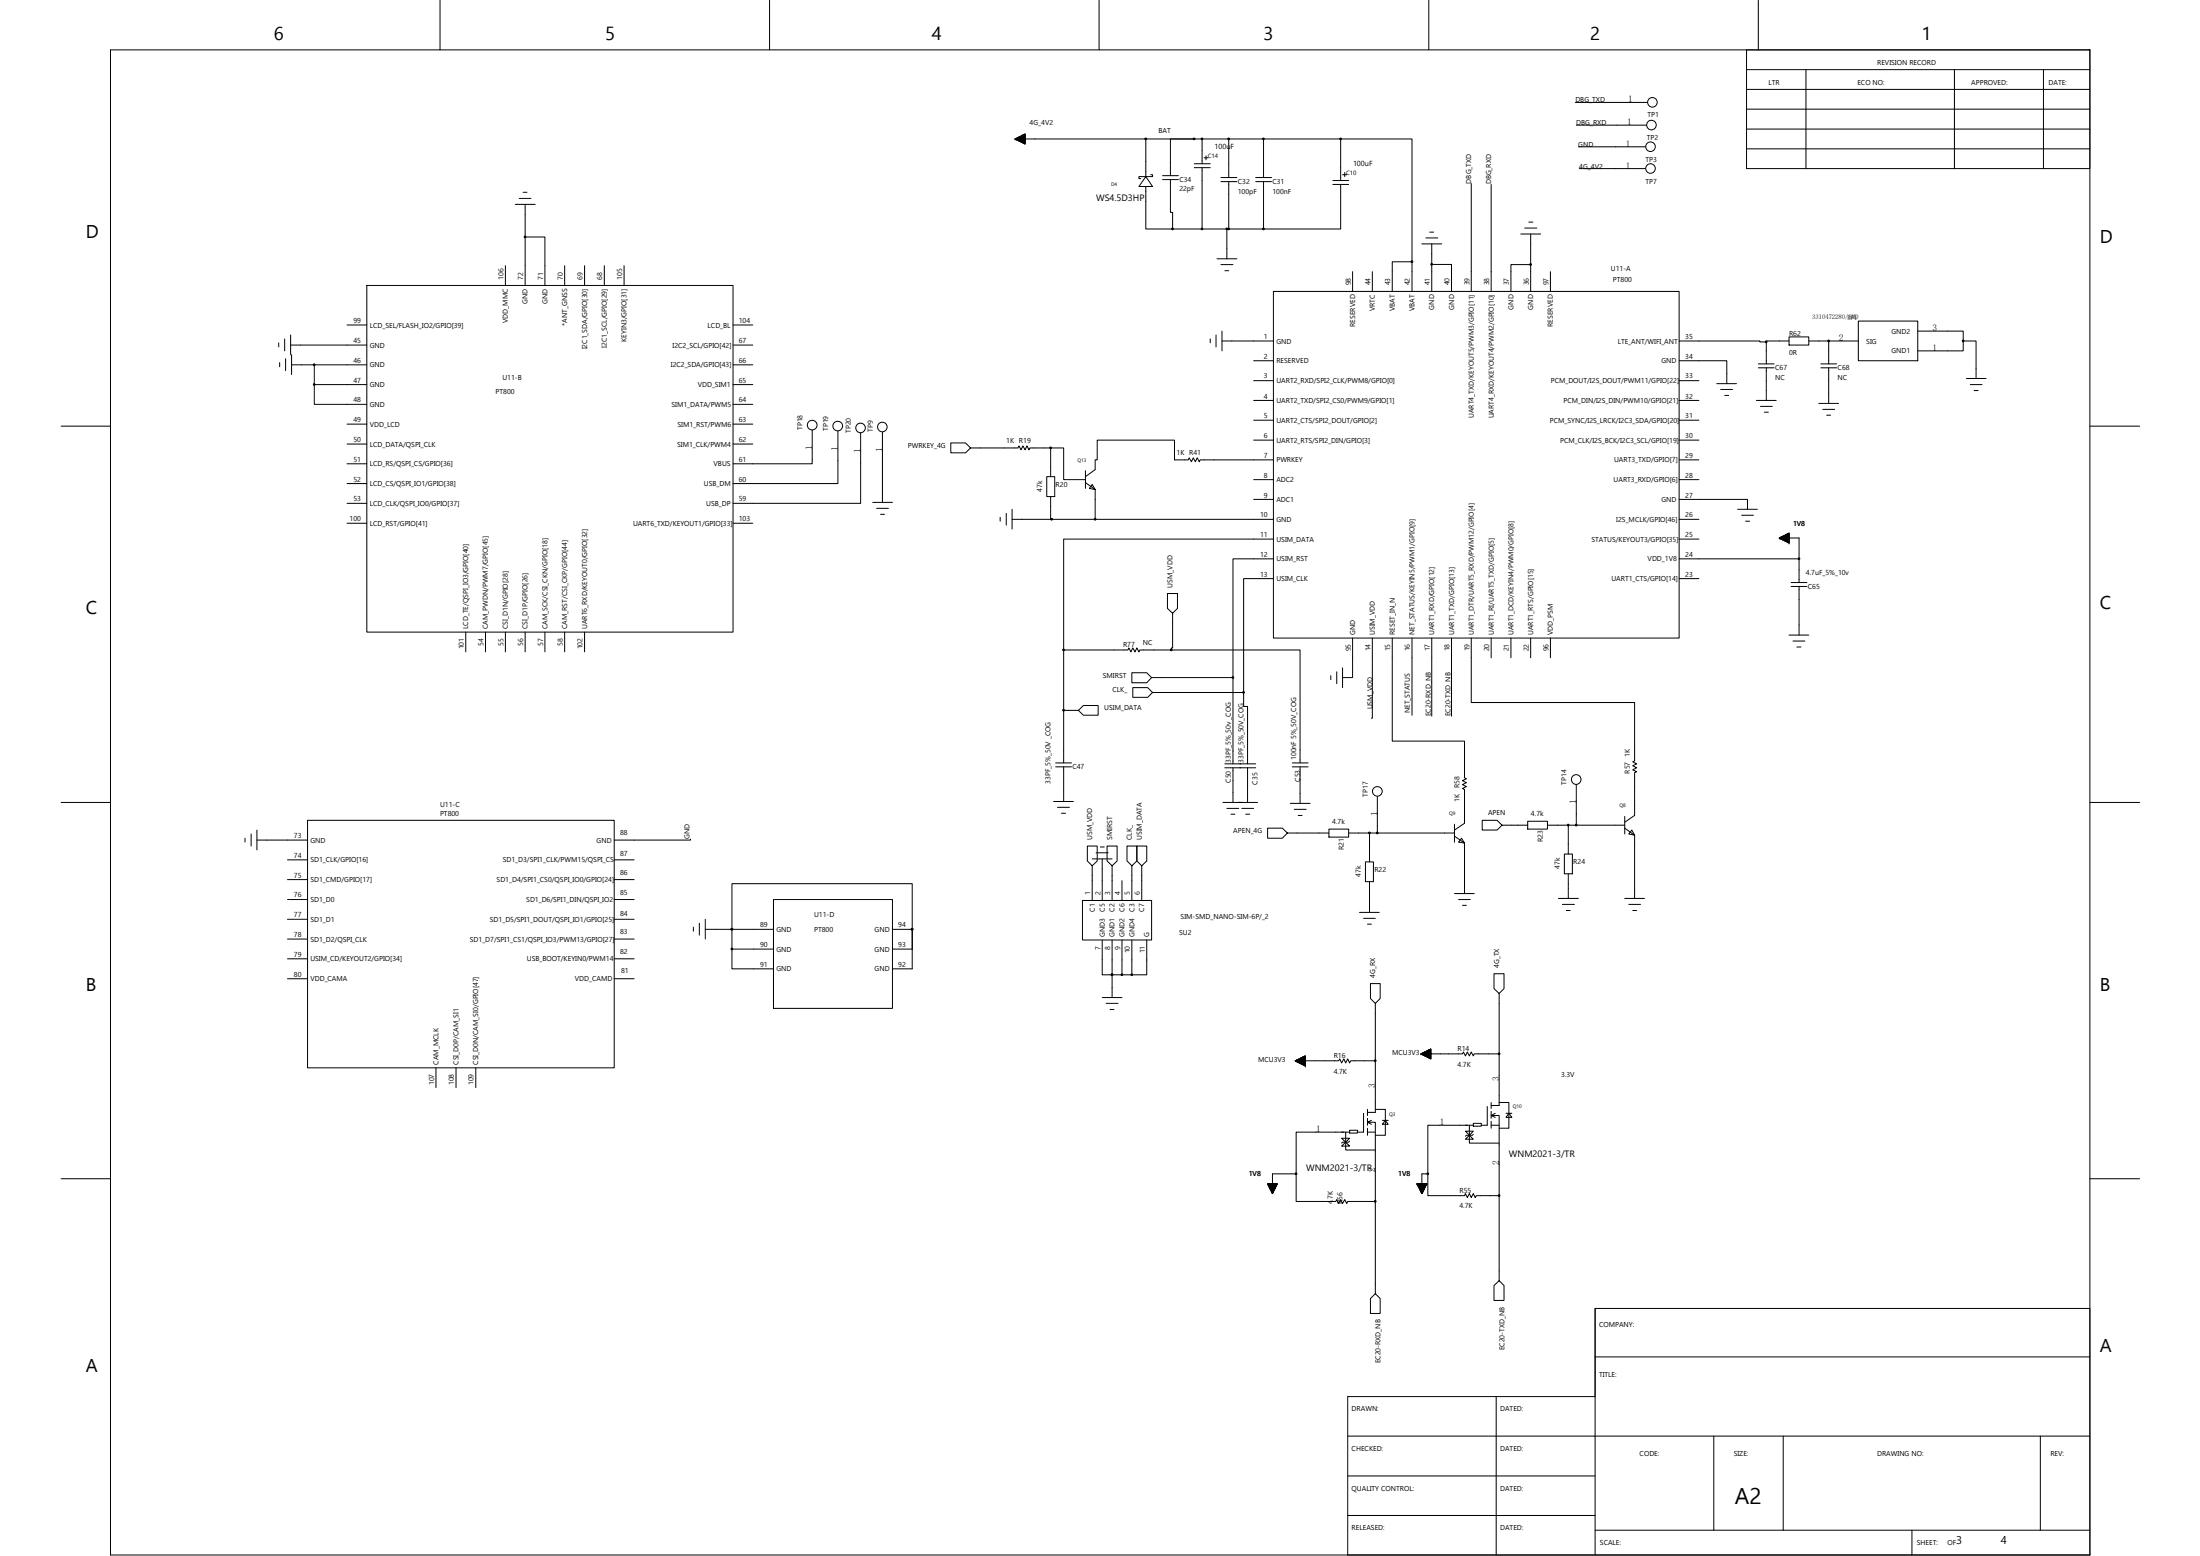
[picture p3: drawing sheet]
<svg xmlns="http://www.w3.org/2000/svg" width="297mm" height="210mm" viewBox="0 0 297 210" stroke-linecap="round" stroke-linejoin="round" font-family="sans-serif">
<g fill="none" stroke="#000" stroke-width=".14">
<path d="M14.9 6.7h267.3v203.1h-267.3zM59.4 0v6.7M103.9 0v6.7M137.1 18.8h.1M137.1 18.8h1.3M137.1 18.7v.1M137.2 18.7v.1M137.2 18.9h1.2M137.3 18.6v.3M137.3 18.9h1.1M137.4 18.6v.3M137.4 19h1"/>
<path d="M137.5 18.5v.5M137.5 19h.9M137.6 18.5v.6M137.6 19.1h.8M137.7 18.4v.7M137.8 19.1h.6M137.9 18.4v.8M137.9 19.2h.5M138 18.3v.9M138 19.2h.4M138.1 18.2v1.1M138.1 19.3h.3"/>
<path d="M138.2 18.2v1.1M138.2 19.3h.2M138.3 18.1v1.3M138.4 18.1v1.3M138.4 18.1l-.1 1.3h.1M138.4 18.2h-.2v1.1M138.4 18.2h-.3v1.1M138.4 18.3h-.4v.9M138.4 18.3h-.5v.9M138.4 18.4h-.6v.7M138.4 18.4h-.7v.7M138.4 18.5h-.8v.5"/>
<path d="M138.4 18.5h-.9v.5M138.4 18.6h-1v.3M138.4 18.6h-1.1v.3M138.4 18.7h-1.2v.1M148.4 0v6.7M154.7 18.8v5M161.2 18.8h-24.1l1.3 .6v-1.3l-1.3 .7M162.3 18.8h-4.3v4.9M165.9 18.8h-3.6v3.3M170.6 18.8h10.4M170.6 18.8h-4.7v5.2M170.6 18.8v5.2"/>
<path d="M181 18.8h9.6v16.5M181 18.8v5.6M192.9 0v6.7M222.2 19.8h-9.1M222.3 16.9h-9.5M222.5 13.8h-9.8M235.8 6.7h46.4v16.1h-46.4zM235.8 14.7h46.4M235.8 9.4h46.4M235.8 12.1h46.4M235.8 17.4h46.4M237.4 0v6.7"/>
<path d="M243.8 9.4v13.4M263.9 9.4v13.4M275.9 9.4v13.4M49.5 38.5h49.5v46.8h-49.5zM68.2 35.9v2.6M69.6 27.6h2.7M70.1 26.8h1.6M70.6 26h.6M70.9 27.6v4.4h2.7v6.5M70.9 32v6.5M76.2 35.9v2.6M78.9 35.9v2.6"/>
<path d="M81.6 35.9v2.6M84.3 35.9v2.6M154.7 23.8l.9 1.4h-1.8zM154.7 25.2v5.7h3.6M155.4 23.6h.2v.2h-1.8v.3h.2M157 24.2h2.1M157 23.7h2.1M158 24.2v4.5h.3v2.2M161.2 22.1h2.2M161.2 22.6h2.2M162.3 30.9h3.6M162.3 22.6v8.3h-4"/>
<path d="M162.6 21.3h.5M162.8 21v.6M164.3 34.9h2.7M164.8 35.7h1.7M164.8 24.5h2.2M164.8 24h2.2M165.4 36.5h.5M165.6 30.9v4M165.9 24.5v6.4h4.7M169.5 24.5h2.2M169.5 24h2.2M170.6 24.5v6.4"/>
<path d="M171.9 39.3h54.8v46.8h-54.8zM180 24.4h2.1M180 24.9h2.1M181 24.9v6h-10.4M181.3 23.6h.5M181.6 23.3v.5M182.6 36.7v2.6M185.3 36.7v2.6M188 39.3v-4h2.6v4M192 32.9h2.7M192.5 32.1h1.6M193 31.3h.6"/>
<path d="M193.3 32.9v2.8h2.7v3.6M193.3 35.7v3.6M198.6 24.8v14.5M201.3 24.9v14.4M205.3 31.6h2.7M205.9 30.8h1.6M206.4 30h.6M206.7 31.6v4.1h-2.7v3.6M206.7 35.7v3.6M209.3 36.7v2.6M222.2 22.8h-9M235.8 20.1h46.4"/>
<path d="M8.3 57.5h6.6M37.6 46.3v.5M37.8 48.9v.6M38.4 45.7v1.6M38.6 48.4v1.6M39.2 46.6h10.3M39.2 45.2v2.7M39.4 49.2h10.1M39.4 47.9v2.6M42.4 51.9v2.7h7.1M42.4 49.2v2.7h7.1M46.9 43.9h2.6"/>
<path d="M46.9 57.2h2.6M46.9 59.9h2.6M99 46.6h2.6M99 49.2h2.6M99 51.9h2.6M99 54.6h2.6M99 57.2h2.6M99 59.9h2.6M99 43.9h2.6M109.7 58v4.6h-10.7M113.1 58.2v7.1h-14.1M116.2 58.4v9.5h-17.2"/>
<path d="M119.1 58.3v9.5M163.4 45.7v.6M164.2 45.2v1.6M165 44.7v2.6M169.3 48.7h2.6M169.3 51.4h2.6M169.3 54h2.6M169.3 56.7h2.6M169.3 59.4h2.6M171.9 46h-6.9M226.7 48.7h6.4v3.1M226.7 46h10.9v.1h.9v-.1h3.1"/>
<path d="M226.7 51.4h2.7M226.7 54h2.7M226.7 56.7h2.7M226.7 59.4h2.7M231.8 51.8h2.7M232.3 52.6h1.6M232.9 53.4h.5M237.1 54h2.7M237.4 49.6h2.1M237.4 49.1h2.1M237.7 54.8h1.6M238.2 55.6h.6"/>
<path d="M238.5 49.6v4.4M238.5 46.1v3M241.6 45.5h2.6v1.1h-2.6zM244.2 46h6.7M245.6 54.4h2.6M245.8 49.6h2.2M245.8 49.1h2.2M246.1 55.2h1.6M246.6 56h.6M246.9 49.6v4.8M246.9 46h.1M246.9 46v3.1"/>
<path d="M250.9 43.3h8v5.4h-8zM258.9 44.7h6.2v1.3M265.1 46h1.7v5.1M265.1 46v1.3h-6.2M265.5 51.1h2.7M266 51.9h1.6M266.5 52.7h.6M282.2 57.5h6.7M46.9 70.6h2.6M46.9 62.6h2.6M46.9 65.3h2.6M46.9 67.9h2.6"/>
<path d="M99 70.6h2.6M117.8 67.8h2.7M118.4 68.6h1.5M118.9 69.4h.5M131 60.5l-.6-.7h-2v1.3h2l.6-.6h6.5l.1-.3 .3 .5 .2-.5 .3 .5 .3-.5 .2 .5 .2-.2h2.8M135 69.8v.5M135.9 69.3v1.6M136.6 68.7v2.7M141.3 64.3h1.1v2.7h-1.1zM141.9 67v3.1h6M141.9 64.3v-3.8h1.7v4.2h3M142 70.1h-5.4"/>
<path d="M146.6 65.1l1.3 1M146.6 63.5v2.4M147.5 65.4l.4 .7-.8-.2zM147.9 66.1v4h24M169.3 64.7h2.6M169.3 67.4h2.6M171.9 62.1h-9.9l-.1 .2-.3-.5-.2 .5-.3-.5-.2 .5-.3-.5-.2 .3h-1.8v-2.7h-10.5v2.7h-.2v1.3l-1.3 .9M171.9 72.7h-28.3v15M171.9 78.1h-4v17.2h.5v7.8M171.9 75.4h-5.4v27.7M226.7 62.1h2.7M226.7 64.7h2.7"/>
<path d="M226.7 67.4h9.2v1.3M226.7 70.1h2.7M226.7 72.7h2.7M226.7 78.1h2.7M234.6 68.7h2.7M235.2 69.5h1.5M235.7 70.3h.5M240.2 72.6l1.4-.7v1.4l-1.4-.7h2.7v2.8h-16.2M240.2 72.6h.1M240.2 72.6h1.4M240.3 72.5v.2M240.3 72.7h1.3"/>
<path d="M240.4 72.5v.2h1.2M240.5 72.5v.3M240.5 72.8h1.1M240.6 72.4v.5h1M240.8 72.3v.6M240.8 72.9h.8M240.9 72.3v.6M241 72.2v.8M241.1 72.2v.8M241.1 73h.5M241.2 72.1v1M241.2 73.1h.4"/>
<path d="M241.3 72.1v1.1M241.3 73.2h.3M241.4 72v1.2M241.4 73.2h.2M241.5 72v1.3M241.6 71.9v1.4M241.6 73.3h.1M241.6 71.9h.1M241.6 72h-.2v1.2M241.6 72h-.3v1.2M241.6 72.1h-.3v1M241.6 72.2h-.5v.8"/>
<path d="M241.6 72.2h-.6v.8h.6M241.6 72.3h-.7v.7h.7M241.6 72.3h-.8v.6M241.6 72.4h-.9v.5M241.6 72.4h-1v.4M241.6 72.5h-1.1v.2M241.6 72.5h-1.2v.2M241.6 72.6h-1.3M241.8 79.1h2.2M241.8 78.6h2.2M242.9 79.1v6.6M242.9 75.4v3.2"/>
<path d="M62.9 85.3v2.7M65.5 85.3v2.7M68.2 85.3v2.7M70.9 85.3v2.7M73.6 85.3v2.7M76.2 85.3v2.7M78.9 85.3v2.7M143.6 87.7h8.7l.1-.3 .3 .6 .2-.6 .3 .6 .3-.6 .3 .6 .1-.3h4.3M143.6 87.7v15.3M145.6 95.9l.7-.7h2v1.3h-2l-.7-.6h-2M155.5 91.4l-.7-.6h-2v1.3h2l.7-.7h11M155.6 93.5l-.6-.7h-2.1v1.3h2.1l.6-.6h12.3"/>
<path d="M158.2 87.7h17.3v15.3M158.3 82.8l.7-.7v-2h-1.4v2l.7 .7v4.6h-.1v.3M179.7 91.2v.5M180.5 90.7v1.6M181.3 90.1v2.7M182.6 86.1v5.3h-1.3M185.3 86.1v10.8h-.1M188 86.1v13.9h9.7v5l.3 .1-.5 .2 .5 .3-.5 .3 .5 .3-.5 .2 .2 .2v4.5l-1.3 .9M190.6 86.1v10.4M193.3 86.1v10.5M196 86.1v10.5M198.6 86.1v8.7h22.1v7.9l-.3 .1 .6 .3-.6 .2 .6 .3-.6 .3 .6 .2-.3 .2v5.7l-1.3 1"/>
<path d="M201.3 86.1v2.7M204 86.1v2.7M206.7 86.1v2.7M209.3 86.1v2.7M241.6 85.7h2.6M242.1 86.5h1.6M242.6 87.3h.6M8.3 108.3h6.6M33.1 113.1v.5M33.9 112.5v1.7M34.7 112v2.7M38.8 116h2.7"/>
<path d="M38.8 118.7h2.7M41.5 113.4h-6.8M41.5 110.7h41.4v33.4h-41.4zM82.9 116h2.7M82.9 118.7h2.7M93.2 113.2v.2h-10.3M142.3 108.2h2.6M142.5 103.5h2.2M142.5 103h2.2M142.8 108.9h1.6M143.3 109.7h.6M143.6 103.5v4.7"/>
<path d="M147.5 116.8l-.7-.6v-2h1.3v2l-.6 .6v4.7M147.5 115.9h2.7M148 115.1h1.6M148.6 114.3h.5M148.8 115.9v5.6M150.2 116.8l.6-.6v-2h-1.3v2l.7 .6v4.7M151.5 118.9v2.6M152.8 116.8l.7-.6v-2h-1.3v2l.6 .6v4.7M154.2 116.8l-.7-.6v-2h1.3v2l-.6 .6v4.7M165.1 108.3h4.7M165.4 103.6h4.1M165.4 103.1h4.1"/>
<path d="M165.6 109.1h1.7M166.2 109.9h.5M166.5 103.6v4.7M167.7 109.1h1.6M168.2 109.9h.5M168.4 103.6v4.7M173.8 112.4l-.7-.6h-1.9v1.3h1.9l.7-.7h5.6M174.2 108.4h2.7M174.5 103.5h2.1M174.5 103h2.1M174.7 109.2h1.7M175.3 110h.5"/>
<path d="M175.5 103.5v4.9M179.4 111.9h2.7v1.1h-2.7zM182.1 112.4h3.9M184.4 116.3h1v2.7h-1zM184.9 119v4.1M184.9 112.4v3.9M186 107.5v4.9M196.4 112.8l1.3 1M196.4 111.2v2.4M196.4 112.4h-10.4M197.3 113.1l.4 .7-.8-.2zM197.7 113.8v6.8"/>
<path d="M202.8 111.4l-.7-.7h-2v1.3h2l.7-.6h3.5M206.3 110.8h2.6v1.1h-2.6zM208.9 111.4h3.9M211.2 115.3h1.1v2.6h-1.1zM211.7 117.9v3.3M211.7 111.4v3.9M212.8 105.9v5.5M219.4 111.8l1.3 .9M219.4 110.2v2.3M219.4 111.4h-6.6M220.3 112l.4 .7-.8-.2zM220.7 112.7v8.5"/>
<path d="M282.2 108.3h6.7M38.8 121.4h2.7M38.8 124.1h2.7M38.8 126.7h2.7M38.8 129.4h2.7M38.8 132.1h2.7M82.9 121.4h2.7M82.9 124.1h2.7M82.9 126.7h2.7M82.9 129.4h2.7M82.9 132.1h2.7M93.6 125.1v.6"/>
<path d="M94.4 124.6v1.6M95.2 125.4h3.6v-6.1h24.4v11.4h-2.7M95.2 124.1v2.6M104.4 121.4h16.1v14.7h-16.1zM104.4 128.1h-5.6v2.6h5.6M104.4 125.4h-5.6v2.7M120.5 125.4h2.7M123.2 125.4h.1M123.2 125.4v2.7h-2.7M146.2 121.5h9.3v5.4h-9.3zM148.8 134.6h2.7M148.8 126.9v4.7h1.4v3"/>
<path d="M149.3 135.4h1.7M149.9 136.2h.5M150.2 126.9v4.7h1.3M151.5 126.9v4.7h1.3M152.8 126.9v4.7h2v-4.7M183.6 123.1h2.6M184.1 123.9h1.6M184.6 124.7h.6M185.7 135.4l-.7-.7v-2h1.3v2l-.6 .7v7.8M196.4 120.6h2.6M196.9 121.4h1.6M197.5 122.2h.5"/>
<path d="M202.4 134.1l-.7-.7v-2h1.4v2l-.7 .7v8.1M210.4 121.2h2.7M210.9 122h1.7M211.5 122.9h.5M219.4 121.2h2.6M219.9 122h1.6M220.4 122.9h.6M8.3 159.1h6.6M58.9 144.1v2.7M61.6 144.1v2.7M64.2 144.1v2.7M171.2 159.8h1.2"/>
<path d="M171.2 159.7v.1M171.2 159.9h1.2M171.2 159.7v.2M171.2 160h1.2M171.3 159.7v.3M171.3 159.7v.4h1M171.4 159.7v.5M171.4 159.7v.6M171.5 159.7v.7M171.5 159.7v.8M171.6 159.7v.9M171.7 159.7v1.3"/>
<path d="M171.8 159.7v1.4l-.6-1.4h1.3l-.7 1.4v-2.7h3.2v3.7h5.4l.1-.2 .2 .5 .3-.5 .3 .5 .3-.5 .2 .5 .2-.3h3.7M171.8 159.7v1.3h-.1M171.9 159.7v1.2h-.2v-1.2M172 159.7v1.1h-.3v-1.1M172 159.7v1h-.4M172.1 159.7v.9h-.6M172.1 159.7v.8h-.6M172.2 159.7v.6M172.2 159.7v.5M172.3 159.7v.4M172.3 159.7v.3M172.4 159.7v.2"/>
<path d="M174.9 143.2l1.3 .6v-1.3l-1.3 .7h5.8l.2-.3 .2 .5 .3-.5 .3 .5 .3-.5 .2 .5 .2-.2h3.3v6.9h-1.1M174.9 143.2h1.3M175 143.1v.1M175 143.1v.2M175.2 143v.3M175.3 143.4h.9M175.3 143v.4M175.4 142.9v.5M175.5 143.5h.7M175.5 142.9v.6M175.6 143.5h.6M175.6 142.8v.7"/>
<path d="M175.6 142.7v.9M175.7 143.6h.5M175.7 142.7h.5M175.7 142.7v.9M175.8 142.7v.9M175.8 142.7h.4M175.8 142.7v.9h.4M175.9 142.6v1.1M175.9 143.7h.3M175.9 142.6h.3M176 142.6v1.1M176 143.7h.2"/>
<path d="M176 142.6h.2M176.1 142.6v1.2M176.1 143.8h.1M176.1 142.6h.1M176.1 142.5v1.3M176.2 142.5v1.3M176.2 143.8h.1M176.2 142.5h.1M176.2 142.8h-.7v.7M176.2 142.9h-.8v.6M176.2 142.9h-.9l.1 .5h.8M176.2 143h-1v.4"/>
<path d="M176.2 143h-1.1v.3h1.1M176.2 143.1h-1.2v.1h1.2M176.2 143.1l-1.3 .1M181.1 153.6h1.1l-.5 .5 .5 .6h-1.1l.6-.6zM181.7 152.8v2.4h4M182.2 154l-.1 .1h-.8l-.2 .2M182.2 152.5h1.1v.4h-1.1zM182.2 152.8h-7.2v5.6M184.1 150.2v2.6h-.8M184.6 152.8h1.1M184.6 149.7v.8M184.6 150.9v.9"/>
<path d="M184.6 152.3v.9M184.6 151.4l.6 .3M185.2 151.2l-.6 .2h1.1v23.2l.6 .6v2h-1.3v-2l.7-.6M185.7 149.7h1.3v3.5h-1.3M186.6 151.2h.8M187 151.2l.4 .5h-.8zM191.3 159.7h.1M191.3 159.8h1.4M191.3 159.8h1.3M191.4 159.7v.2h1.2v-.2M191.4 159.9h1.1M191.4 159.7v.3h1.1v-.3"/>
<path d="M191.5 159.7v.4M191.6 159.7v.6M191.6 159.7v.7h.8M191.8 159.7v1M191.9 142.2l1.3 .7v-1.3l-1.3 .6h5.6l.1-.2 .3 .5 .2-.5 .3 .5 .2-.5 .3 .5 .1-.3h3.4v7h-1.1M191.9 142.2h.1M191.9 142.2h1.3M191.9 159.7v1.2M191.9 159.7v1.3h.1M192 158.4v2.7l.7-1.4h-1.4l.7 1.4M192 142.1v.2M192 159.7v1.4"/>
<path d="M192 142.1h1.2M192.1 142.1v.2h1.1M192.1 159.7v1.3h-.2M192.1 142.1v.3M192.1 159.7v1.1h-.2v-1.1M192.2 159.7v1h-.4M192.2 142v.4M192.2 159.7v.9h-.5v-.9M192.3 159.7v.8h-.6v-.8M192.3 142v.5M192.3 159.7v.7h-.7M192.4 159.7v.6"/>
<path d="M192.4 159.7v.4h-.9M192.5 141.9v.7h.7M192.5 159.7v.4M192.5 141.9v.7M192.7 141.8v.8M192.7 159.7h.1M192.8 141.8v.9M192.9 141.7v1M193 141.7v1.1M193.1 141.6v1.3M193.2 141.6l-.1 1.3 .1-1.3M193.2 141.6h-.2v1.2h.2"/>
<path d="M193.2 141.7h-.3v1h.3M193.2 141.7h-.4v1h.4M193.2 141.8h-.5v.8h.5M193.2 141.9h-.6v.7h.6M193.2 141.9h-.8v.6M193.2 142h-.8v.5h.8M193.2 142h-.9v.5h.9M193.2 142.1h-1v.3h1M193.2 142.2h-1.3v.1h1.3M197.9 152.7h1l-.5 .5 .5 .5h-1l.5-.5zM198.4 151.8v2.5h4M198.9 151.6h1.1v.4h-1.1z"/>
<path d="M198.9 153.1l-.1 .1h-.8l-.1 .1M198.9 151.8h-6.1v6.6M200.8 149.3v2.5h-.8M201.3 148.8v.8M201.3 150v.9M201.3 151.3v1M201.3 150.5l.6 .3M201.3 151.8h1.1M201.9 150.2l-.6 .3h1.1v10.9h-3.1l-.1 .2-.3-.5-.3 .5-.2-.5-.3 .5-.2-.5-.2 .3h-4.9v-3h-.8M202.4 148.8h1.3v3.5h-1.3M203.3 150.2h.8M203.7 150.2l.4 .6h-.8z"/>
<path d="M282.2 159.1h6.7M171.3 160h1M171.3 160.1h1M171.3 160.2h1M171.4 160.3h.8M171.4 160.4h.8M171.5 160.5h.6M171.6 160.6h.4M171.6 160.7h.4M171.7 160.8h.2M171.7 161h.2M171.8 161h.1"/>
<path d="M191.4 160h1.1M191.5 160.1h1M191.5 160.2h.9M191.6 160.3h.8M191.7 160.5h.6M191.7 160.6h.6M191.8 160.7h.4M191.8 160.8h.3M191.9 160.9h.2M191.9 161h.1M202.4 161.4v11.4l.7 .7v2h-1.4v-2l.7-.7M215.4 176.6v33.2"/>
<path d="M282.2 176.6h-66.8v11.9h-33.4v21.3M182 193.8h100.2M182 199.2h33.4M202 188.5v21.3M215.4 183.1h66.8M231.4 193.8v12.7M240.8 193.8v12.7M275.5 193.8v12.7M182 204.5h33.4M215.4 206.5h66.8M258.1 206.5v3.3"/>
<circle cx="222.8" cy="19.8" r=".65"/>
<circle cx="223" cy="16.9" r=".65"/>
<circle cx="223.1" cy="13.8" r=".65"/>
<circle cx="222.8" cy="22.7" r=".65"/>
<circle cx="109.7" cy="57.4" r=".65"/>
<circle cx="113.1" cy="57.5" r=".65"/>
<circle cx="116.2" cy="57.8" r=".65"/>
<circle cx="119.1" cy="57.6" r=".65"/>
<circle cx="186" cy="106.8" r=".65"/>
<circle cx="212.8" cy="105.2" r=".65"/>
</g>
<g fill="#000" stroke="#000" stroke-width=".14">
<path d="M154.6 18.7h.2v.1h-.2z" fill-rule="evenodd"/>
<path d="M161.1 18.7h.2v.1h-.2z" fill-rule="evenodd"/>
<path d="M162.2 18.7h.2v.1h-.2z" fill-rule="evenodd"/>
<path d="M165.8 18.7h.2v.1h-.2z" fill-rule="evenodd"/>
<path d="M170.5 18.7h.2v.1h-.2z" fill-rule="evenodd"/>
<path d="M180.9 18.7h.2v.1h-.2z" fill-rule="evenodd"/>
<path d="M70.8 31.9h.2v.1h-.2z" fill-rule="evenodd"/>
<path d="M158.2 30.8h.2v.2h-.2z" fill-rule="evenodd"/>
<path d="M162.2 30.8h.2v.2h-.2z" fill-rule="evenodd"/>
<path d="M165.5 30.8h.2v.2h-.2z" fill-rule="evenodd"/>
<path d="M165.8 30.8h.2v.2h-.2z" fill-rule="evenodd"/>
<path d="M170.5 30.8h.2v.2h-.2z" fill-rule="evenodd"/>
<path d="M190.5 35.2h.2v.2h-.2z" fill-rule="evenodd"/>
<path d="M193.2 35.6h.2v.2h-.2z" fill-rule="evenodd"/>
<path d="M206.6 35.6h.1v.2h-.1z" fill-rule="evenodd"/>
<path d="M42.3 49.1h.2v.2h-.2z" fill-rule="evenodd"/>
<path d="M42.3 51.8h.2v.2h-.2z" fill-rule="evenodd"/>
<path d="M238.4 46h.1v.2h-.1z" fill-rule="evenodd"/>
<path d="M246.8 45.9h.2v.2h-.2z" fill-rule="evenodd"/>
<path d="M265 45.9h.1v.2h-.1z" fill-rule="evenodd"/>
<path d="M141.8 60.4h.1v.1h-.1z" fill-rule="evenodd"/>
<path d="M141.9 70h.2v.1h-.2z" fill-rule="evenodd"/>
<path d="M147.8 70h.1v.1h-.1z" fill-rule="evenodd"/>
<path d="M242.8 75.3h.2v.2h-.2z" fill-rule="evenodd"/>
<path d="M143.5 87.6h.2v.2h-.2z" fill-rule="evenodd"/>
<path d="M143.5 95.8h.2v.1h-.2z" fill-rule="evenodd"/>
<path d="M158.1 87.6h.1v.2h-.1z" fill-rule="evenodd"/>
<path d="M166.4 91.3h.1v.2h-.1z" fill-rule="evenodd"/>
<path d="M167.8 93.4h.2v.1h-.2z" fill-rule="evenodd"/>
<path d="M184.8 112.3h.2v.2h-.2z" fill-rule="evenodd"/>
<path d="M185.9 112.3h.1v.2h-.1z" fill-rule="evenodd"/>
<path d="M211.7 111.3h.1v.1h-.1z" fill-rule="evenodd"/>
<path d="M212.7 111.3h.2v.1h-.2z" fill-rule="evenodd"/>
<path d="M98.7 128h.2v.1h-.2z" fill-rule="evenodd"/>
<path d="M98.7 125.3h.2v.2h-.2z" fill-rule="evenodd"/>
<path d="M98.7 125.3h.2v.2h-.2z" fill-rule="evenodd"/>
<path d="M123.1 125.3h.1v.2h-.1z" fill-rule="evenodd"/>
<path d="M123.1 125.3h.1v.2h-.1z" fill-rule="evenodd"/>
<path d="M150.1 131.5h.1v.1h-.1z" fill-rule="evenodd"/>
<path d="M150.1 131.5h.1v.1h-.1z" fill-rule="evenodd"/>
<path d="M151.4 131.5h.2v.1h-.2z" fill-rule="evenodd"/>
<path d="M152.7 131.5h.2v.1h-.2z" fill-rule="evenodd"/>
<path d="M174.9 158.3h.2v.2h-.2z" fill-rule="evenodd"/>
<path d="M185.6 143.1h.2v.1h-.2z" fill-rule="evenodd"/>
<path d="M192.7 158.3h.1v.2h-.1z" fill-rule="evenodd"/>
<path d="M202.3 142.1h.2v.2h-.2z" fill-rule="evenodd"/>
<path d="M185.6 162h.2v.2h-.2z" fill-rule="evenodd"/>
<path d="M202.3 161.3h.2v.1h-.2z" fill-rule="evenodd"/>
</g>
<text font-size="3.1" x="234.2" y="203">A2</text>
<g font-size="2.5">
<text x="37" y="5.4">6</text>
<text x="81.7" y="5.4">5</text>
<text x="125.8" y="5.4">4</text>
<text x="170.6" y="5.4">3</text>
<text x="214.7" y="5.4">2</text>
<text x="259.5" y="5.4">1</text>
<text x="11.6" y="32.1">D</text>
<text x="283.5" y="32.8">D</text>
<text x="11.6" y="82.9">C</text>
<text x="283.5" y="82.2">C</text>
<text x="11.6" y="133.7">B</text>
<text x="283.5" y="133.7">B</text>
<text x="11.6" y="185.1">A</text>
<text x="283.5" y="182.5">A</text>
</g>
<g font-size="1.5">
<text x="264.1" y="208.4">3</text>
<text x="270.1" y="208.4">4</text>
</g>
<g font-size="1.3">
<text x="219.7" y="16.9">1</text>
<text x="219.8" y="13.8">1</text>
<text x="219.5" y="19.8">1</text>
<text x="219.5" y="22.8">1</text>
<text x="248.3" y="46">2</text>
<text x="260.9" y="44.7">3</text>
<text x="260.9" y="47.3">1</text>
<text x="109.7" y="60.7" transform="rotate(-90 109.7 60.7)">1</text>
<text x="113.1" y="60.8" transform="rotate(-90 113.1 60.8)">1</text>
<text x="116.2" y="61.1" transform="rotate(-90 116.2 61.1)">1</text>
<text x="119.1" y="60.9" transform="rotate(-90 119.1 60.9)">1</text>
<text x="186" y="110.1" transform="rotate(-90 186 110.1)">1</text>
<text x="212.8" y="108.5" transform="rotate(-90 212.8 108.5)">1</text>
<text x="185.7" y="146.8" transform="rotate(-90 185.7 146.8)">3</text>
<text x="202.4" y="145.8" transform="rotate(-90 202.4 145.8)">3</text>
<text x="177.7" y="152.8">1</text>
<text x="194.4" y="151.8">1</text>
<text x="185.7" y="158.1" transform="rotate(-90 185.7 158.1)">2</text>
<text x="202.4" y="157.2" transform="rotate(-90 202.4 157.2)">2</text>
</g>
<g font-size="1.2">
<text x="148" y="27.2">WS4.5D3HP</text>
<text x="176.4" y="158">WNM2021-3/TR</text>
<text x="203.7" y="156.1">WNM2021-3/TR</text>
</g>
<g font-size="1">
<text x="238.8" y="11.4">LTR</text>
<text x="250.8" y="11.4">ECO NO:</text>
<text x="253.4" y="8.7">REVISION RECORD</text>
<text x="266.1" y="11.4">APPROVED:</text>
<text x="276.6" y="11.4">DATE:</text>
<text x="139" y="16.9">4G_4V2</text>
<text x="156.4" y="18">BAT</text>
<text x="212.7" y="13.8">DBG_TXD</text>
<text x="212.8" y="16.9">DBG_RXD</text>
<text x="222.5" y="15.8">TP1</text>
<text x="164" y="20.1">100uF</text>
<text x="182.7" y="22.4">100uF</text>
<text x="213.1" y="19.8">GND</text>
<text x="213.2" y="22.8">4G_4V2</text>
<text x="222.2" y="21.8">TP3</text>
<text x="222.3" y="18.9">TP2</text>
<text x="159.2" y="24.5">C34</text>
<text x="159.2" y="25.8">22pF</text>
<text x="167.1" y="24.8">C32</text>
<text x="167.1" y="26.1">100pF</text>
<text x="171.8" y="24.8">C31</text>
<text x="171.8" y="26.1">100nF</text>
<text x="198.6" y="24.8" transform="rotate(-90 198.6 24.8)">DBG_TXD</text>
<text x="201.3" y="24.9" transform="rotate(-90 201.3 24.9)">DBG_RXD</text>
<text x="222.2" y="24.8">TP7</text>
<text x="68" y="37.7" transform="rotate(-90 68 37.7)">106</text>
<text x="70.6" y="37.7" transform="rotate(-90 70.6 37.7)">72</text>
<text x="71.2" y="41" transform="rotate(-90 71.2 41)">GND</text>
<text x="73.3" y="37.7" transform="rotate(-90 73.3 37.7)">71</text>
<text x="73.9" y="41" transform="rotate(-90 73.9 41)">GND</text>
<text x="76" y="37.7" transform="rotate(-90 76 37.7)">70</text>
<text x="78.7" y="37.7" transform="rotate(-90 78.7 37.7)">69</text>
<text x="81.3" y="37.7" transform="rotate(-90 81.3 37.7)">68</text>
<text x="84" y="37.7" transform="rotate(-90 84 37.7)">105</text>
<text x="182.4" y="38.5" transform="rotate(-90 182.4 38.5)">98</text>
<text x="185" y="38.5" transform="rotate(-90 185 38.5)">44</text>
<text x="185.6" y="42" transform="rotate(-90 185.6 42)">VRTC</text>
<text x="187.7" y="38.5" transform="rotate(-90 187.7 38.5)">43</text>
<text x="188.3" y="42" transform="rotate(-90 188.3 42)">VBAT</text>
<text x="190.4" y="38.5" transform="rotate(-90 190.4 38.5)">42</text>
<text x="191" y="42" transform="rotate(-90 191 42)">VBAT</text>
<text x="193" y="38.5" transform="rotate(-90 193 38.5)">41</text>
<text x="193.7" y="41.8" transform="rotate(-90 193.7 41.8)">GND</text>
<text x="195.7" y="38.5" transform="rotate(-90 195.7 38.5)">40</text>
<text x="196.3" y="41.8" transform="rotate(-90 196.3 41.8)">GND</text>
<text x="198.4" y="38.5" transform="rotate(-90 198.4 38.5)">39</text>
<text x="201.1" y="38.5" transform="rotate(-90 201.1 38.5)">38</text>
<text x="203.7" y="38.5" transform="rotate(-90 203.7 38.5)">37</text>
<text x="204.3" y="41.8" transform="rotate(-90 204.3 41.8)">GND</text>
<text x="206.4" y="38.5" transform="rotate(-90 206.4 38.5)">36</text>
<text x="207" y="41.8" transform="rotate(-90 207 41.8)">GND</text>
<text x="209.1" y="38.5" transform="rotate(-90 209.1 38.5)">97</text>
<text x="217.5" y="36.5">U11-A</text>
<text x="217.8" y="38">PT800</text>
<text x="47.7" y="46.3">45</text>
<text x="47.7" y="43.6">99</text>
<text x="49.9" y="46.9">GND</text>
<text x="49.9" y="44.2">LCD_SEL/FLASH_IO2/GPIO[39]</text>
<text x="68.6" y="43.6" transform="rotate(-90 68.6 43.6)">VDD_MMC</text>
<text x="76.6" y="44" transform="rotate(-90 76.6 44)">*ANT_GNSS</text>
<text x="79.3" y="47.2" transform="rotate(-90 79.3 47.2)">I2C1_SDA/GPIO[30]</text>
<text x="81.9" y="46.9" transform="rotate(-90 81.9 46.9)">I2C1_SCL/GPIO[29]</text>
<text x="84.6" y="46.1" transform="rotate(-90 84.6 46.1)">KEYIN3/GPIO[31]</text>
<text x="90.8" y="46.9">I2C2_SCL/GPIO[42]</text>
<text x="95.5" y="44.2">LCD_BL</text>
<text x="99.8" y="46.3">67</text>
<text x="99.8" y="43.6">104</text>
<text x="170.6" y="45.7">1</text>
<text x="172.3" y="46.4">GND</text>
<text x="183" y="44.1" transform="rotate(-90 183 44.1)">RESERVED</text>
<text x="209.7" y="44.1" transform="rotate(-90 209.7 44.1)">RESERVED</text>
<text x="218.4" y="46.4">LTE_ANT/WIFI_ANT</text>
<text x="227.5" y="45.7">35</text>
<text x="241.6" y="45.3">R62</text>
<text x="241.6" y="47.9">0R</text>
<text x="252" y="46.4">SIG</text>
<text x="255.4" y="45">GND2</text>
<text x="255.4" y="47.7">GND1</text>
<text x="47.7" y="48.9">46</text>
<text x="47.7" y="51.6">47</text>
<text x="49.9" y="49.6">GND</text>
<text x="49.9" y="52.2">GND</text>
<text x="66.9" y="53.1">PT800</text>
<text x="67.8" y="51.2">U11-B</text>
<text x="90.6" y="49.6">I2C2_SDA/GPIO[43]</text>
<text x="94.2" y="52.2">VDD_SIM1</text>
<text x="99.8" y="51.6">65</text>
<text x="99.8" y="48.9">66</text>
<text x="170.6" y="48.4">2</text>
<text x="170.6" y="51.1">3</text>
<text x="170.6" y="53.8">4</text>
<text x="172.3" y="49">RESERVED</text>
<text x="172.3" y="51.7">UART2_RXD/SPI2_CLK/PWM8/GPIO[0]</text>
<text x="209.4" y="51.7">PCM_DOUT/I2S_DOUT/PWM11/GPIO[22]</text>
<text x="224.3" y="49">GND</text>
<text x="227.5" y="53.8">32</text>
<text x="227.5" y="51.1">33</text>
<text x="227.5" y="48.4">34</text>
<text x="239.7" y="49.9">C67</text>
<text x="239.7" y="51.2">NC</text>
<text x="248.1" y="49.9">C68</text>
<text x="248.1" y="51.2">NC</text>
<text x="47.7" y="54.3">48</text>
<text x="47.7" y="57">49</text>
<text x="47.7" y="59.6">50</text>
<text x="49.9" y="54.9">GND</text>
<text x="49.9" y="57.6">VDD_LCD</text>
<text x="90.7" y="54.9">SIM1_DATA/PWM5</text>
<text x="91.5" y="57.6">SIM1_RST/PWM6</text>
<text x="99.8" y="59.6">62</text>
<text x="99.8" y="57">63</text>
<text x="99.8" y="54.3">64</text>
<text x="108.4" y="58" transform="rotate(-90 108.4 58)">TP18</text>
<text x="111.8" y="58.2" transform="rotate(-90 111.8 58.2)">TP19</text>
<text x="114.9" y="58.4" transform="rotate(-90 114.9 58.4)">TP20</text>
<text x="117.8" y="58.3" transform="rotate(-90 117.8 58.3)">TP9</text>
<text x="135.9" y="59.8">1K R19</text>
<text x="170.6" y="56.5">5</text>
<text x="170.6" y="59.1">6</text>
<text x="172.3" y="54.4">UART2_TXD/SPI2_CS0/PWM9/GPIO[1]</text>
<text x="172.3" y="57">UART2_CTS/SPI2_DOUT/GPIO[2]</text>
<text x="172.3" y="59.7">UART2_RTS/SPI2_DIN/GPIO[3]</text>
<text x="199" y="56.4" transform="rotate(-90 199 56.4)">UART4_TXD/KEYOUT5/PWM3/GPIO[11]</text>
<text x="201.7" y="56.5" transform="rotate(-90 201.7 56.5)">UART4_RXD/KEYOUT4/PWM2/GPIO[10]</text>
<text x="209.3" y="57">PCM_SYNC/I2S_LRCK/I2C3_SDA/GPIO[20]</text>
<text x="210.6" y="59.7">PCM_CLK/I2S_BCK/I2C3_SCL/GPIO[19]</text>
<text x="211.1" y="54.4">PCM_DIN/I2S_DIN/PWM10/GPIO[21]</text>
<text x="227.5" y="59.1">30</text>
<text x="227.5" y="56.5">31</text>
<text x="47.7" y="62.3">51</text>
<text x="47.7" y="65">52</text>
<text x="49.9" y="60.3">LCD_DATA/QSPI_CLK</text>
<text x="49.9" y="62.9">LCD_RS/QSPI_CS/GPIO[36]</text>
<text x="49.9" y="65.6">LCD_CS/QSPI_IO1/GPIO[38]</text>
<text x="91.4" y="60.3">SIM1_CLK/PWM4</text>
<text x="95" y="65.6">USB_DM</text>
<text x="96.3" y="62.9">VBUS</text>
<text x="99.8" y="65">60</text>
<text x="99.8" y="62.3">61</text>
<text x="122.6" y="60.5">PWRKEY_4G</text>
<text x="142.5" y="65.7">R20</text>
<text x="158.9" y="61.4">1K R41</text>
<text x="170.6" y="61.8">7</text>
<text x="170.6" y="64.5">8</text>
<text x="172.3" y="62.4">PWRKEY</text>
<text x="172.3" y="65.1">ADC2</text>
<text x="217.9" y="65.1">UART3_RXD/GPIO[6]</text>
<text x="217.9" y="62.4">UART3_TXD/GPIO[7]</text>
<text x="227.5" y="64.5">28</text>
<text x="227.5" y="61.8">29</text>
<text x="47.2" y="70.3">100</text>
<text x="47.7" y="67.7">53</text>
<text x="49.9" y="68.3">LCD_CLK/QSPI_IO0/GPIO[37]</text>
<text x="49.9" y="71">LCD_RST/GPIO[41]</text>
<text x="85.5" y="71">UART6_TXD/KEYOUT1/GPIO[33]</text>
<text x="95.4" y="68.3">USB_DP</text>
<text x="99.8" y="67.7">59</text>
<text x="99.8" y="70.3">103</text>
<text x="140.7" y="66.3" transform="rotate(-90 140.7 66.3)">47k</text>
<text x="170.1" y="69.8">10</text>
<text x="170.6" y="67.1">9</text>
<text x="172.3" y="67.7">ADC1</text>
<text x="172.3" y="70.4">GND</text>
<text x="218.2" y="70.4">I2S_MCLK/GPIO[46]</text>
<text x="224.3" y="67.7">GND</text>
<text x="227.5" y="69.8">26</text>
<text x="227.5" y="67.1">27</text>
<text x="242.1" y="71">1V8</text>
<text x="170.1" y="72.5">11</text>
<text x="170.1" y="75.1">12</text>
<text x="170.1" y="77.8">13</text>
<text x="172.3" y="73.1">USIM_DATA</text>
<text x="172.3" y="75.8">USIM_RST</text>
<text x="214.9" y="73.1">STATUS/KEYOUT3/GPIO[35]</text>
<text x="222.5" y="75.8">VDD_1V8</text>
<text x="227.5" y="77.8">23</text>
<text x="227.5" y="75.1">24</text>
<text x="227.5" y="72.5">25</text>
<text x="243.8" y="77.6">4.7uF_5%_10v</text>
<text x="158.3" y="79.3" transform="rotate(-90 158.3 79.3)">USM_VDD</text>
<text x="172.3" y="78.4">USIM_CLK</text>
<text x="217.6" y="78.4">UART1_CTS/GPIO[14]</text>
<text x="244.1" y="79.4">C65</text>
<text x="62.6" y="87.6" transform="rotate(-90 62.6 87.6)">101</text>
<text x="63.2" y="84.9" transform="rotate(-90 63.2 84.9)">LCD_TE/QSPI_IO3/GPIO[40]</text>
<text x="65.3" y="87.1" transform="rotate(-90 65.3 87.1)">54</text>
<text x="65.9" y="84.9" transform="rotate(-90 65.9 84.9)">CAM_PWDN/PWM7/GPIO[45]</text>
<text x="68" y="87.1" transform="rotate(-90 68 87.1)">55</text>
<text x="68.6" y="84.9" transform="rotate(-90 68.6 84.9)">CSI_D1N/GPIO[28]</text>
<text x="70.6" y="87.1" transform="rotate(-90 70.6 87.1)">56</text>
<text x="71.2" y="84.9" transform="rotate(-90 71.2 84.9)">CSI_D1P/GPIO[26]</text>
<text x="73.3" y="87.1" transform="rotate(-90 73.3 87.1)">57</text>
<text x="73.9" y="84.9" transform="rotate(-90 73.9 84.9)">CAM_SCK/CSI_CKN/GPIO[18]</text>
<text x="76" y="87.1" transform="rotate(-90 76 87.1)">58</text>
<text x="76.6" y="84.9" transform="rotate(-90 76.6 84.9)">CAM_RST/CSI_CKP/GPIO[44]</text>
<text x="78.7" y="87.6" transform="rotate(-90 78.7 87.6)">102</text>
<text x="79.3" y="84.9" transform="rotate(-90 79.3 84.9)">UART6_RXD/KEYOUT0/GPIO[32]</text>
<text x="151.6" y="87.3">R77</text>
<text x="154.3" y="87.1">NC</text>
<text x="182.4" y="87.9" transform="rotate(-90 182.4 87.9)">95</text>
<text x="183" y="85.7" transform="rotate(-90 183 85.7)">GND</text>
<text x="185" y="87.9" transform="rotate(-90 185 87.9)">14</text>
<text x="185.6" y="85.7" transform="rotate(-90 185.6 85.7)">USIM_VDD</text>
<text x="187.7" y="87.9" transform="rotate(-90 187.7 87.9)">15</text>
<text x="188.3" y="85.7" transform="rotate(-90 188.3 85.7)">RESET_IN_N</text>
<text x="190.4" y="87.9" transform="rotate(-90 190.4 87.9)">16</text>
<text x="191" y="85.7" transform="rotate(-90 191 85.7)">NET_STATUS/KEYIN5/PWM1/GPIO[9]</text>
<text x="193" y="87.9" transform="rotate(-90 193 87.9)">17</text>
<text x="193.7" y="85.7" transform="rotate(-90 193.7 85.7)">UART1_RXD/GPIO[12]</text>
<text x="195.7" y="87.9" transform="rotate(-90 195.7 87.9)">18</text>
<text x="196.3" y="85.7" transform="rotate(-90 196.3 85.7)">UART1_TXD/GPIO[13]</text>
<text x="198.4" y="87.9" transform="rotate(-90 198.4 87.9)">19</text>
<text x="199" y="85.7" transform="rotate(-90 199 85.7)">UART1_DTR/UART5_RXD/PWM12/GPIO[4]</text>
<text x="201.1" y="87.9" transform="rotate(-90 201.1 87.9)">20</text>
<text x="201.7" y="85.7" transform="rotate(-90 201.7 85.7)">UART1_RI/UART5_TXD/GPIO[5]</text>
<text x="203.7" y="87.9" transform="rotate(-90 203.7 87.9)">21</text>
<text x="204.3" y="85.7" transform="rotate(-90 204.3 85.7)">UART1_DCD/KEYIN4/PWM0/GPIO[8]</text>
<text x="206.4" y="87.9" transform="rotate(-90 206.4 87.9)">22</text>
<text x="207" y="85.7" transform="rotate(-90 207 85.7)">UART1_RTS/GPIO[15]</text>
<text x="209.1" y="87.9" transform="rotate(-90 209.1 87.9)">96</text>
<text x="209.7" y="85.7" transform="rotate(-90 209.7 85.7)">VDD_PSM</text>
<text x="148.9" y="91.4">SMIRST</text>
<text x="149.1" y="95.9">USIM_DATA</text>
<text x="150.2" y="93.5">CLK_</text>
<text x="185.3" y="95.7" transform="rotate(-90 185.3 95.7)">USM_VDD</text>
<text x="190.4" y="96.3" transform="rotate(-90 190.4 96.3)">NET_STATUS</text>
<text x="193.2" y="96.6" transform="rotate(-90 193.2 96.6)">EC20-RXD_NB</text>
<text x="195.9" y="96.6" transform="rotate(-90 195.9 96.6)">EC20-TXD_NB</text>
<text x="141.9" y="105.7" transform="rotate(-90 141.9 105.7)">33PF_5%_50V _COG</text>
<text x="144.8" y="103.7">C47</text>
<text x="166.2" y="105.6" transform="rotate(-90 166.2 105.6)">C50</text>
<text x="166.2" y="103" transform="rotate(-90 166.2 103)">33PF_5%_50v _COG</text>
<text x="167.9" y="103" transform="rotate(-90 167.9 103)">33PF_5%_50V_COG</text>
<text x="169.8" y="105.9" transform="rotate(-90 169.8 105.9)">C35</text>
<text x="175" y="102.6" transform="rotate(-90 175 102.6)">100nF 5%_50V_COG</text>
<text x="175.5" y="105.5" transform="rotate(-90 175.5 105.5)">C53</text>
<text x="184.7" y="107.5" transform="rotate(-90 184.7 107.5)">TP17</text>
<text x="197.1" y="106.4" transform="rotate(-90 197.1 106.4)">R58</text>
<text x="211.5" y="105.9" transform="rotate(-90 211.5 105.9)">TP14</text>
<text x="220" y="104.4" transform="rotate(-90 220 104.4)">R57</text>
<text x="220" y="102.1" transform="rotate(-90 220 102.1)">1K</text>
<text x="39.7" y="113.1">73</text>
<text x="41.9" y="113.7">GND</text>
<text x="59.4" y="108.9">U11-C</text>
<text x="59.4" y="110.2">PT800</text>
<text x="80.6" y="113.7">GND</text>
<text x="83.7" y="112.7">88</text>
<text x="93.1" y="113.2" transform="rotate(-90 93.1 113.2)">GND</text>
<text x="147.5" y="113.4" transform="rotate(-90 147.5 113.4)">USM_VDD</text>
<text x="150.2" y="113.4" transform="rotate(-90 150.2 113.4)">SMIRST</text>
<text x="152.8" y="113.4" transform="rotate(-90 152.8 113.4)">CLK_</text>
<text x="154.2" y="113.4" transform="rotate(-90 154.2 113.4)">USIM_DATA</text>
<text x="166.5" y="112.4">APEN_4G</text>
<text x="179.9" y="111.3">4.7k</text>
<text x="197.1" y="108.2" transform="rotate(-90 197.1 108.2)">1K</text>
<text x="200.9" y="110">APEN</text>
<text x="206.7" y="110.2">4.7k</text>
<text x="208.3" y="113.6" transform="rotate(-90 208.3 113.6)">R23</text>
<text x="39.7" y="115.8">74</text>
<text x="39.7" y="118.4">75</text>
<text x="41.9" y="116.4">SD1_CLK/GPIO[16]</text>
<text x="41.9" y="119">SD1_CMD/GPIO[17]</text>
<text x="67.1" y="119">SD1_D4/SPI1_CS0/QSPI_IO0/GPIO[24]</text>
<text x="67.9" y="116.4">SD1_D3/SPI1_CLK/PWM15/QSPI_CS</text>
<text x="83.7" y="118">86</text>
<text x="83.7" y="115.5">87</text>
<text x="181.4" y="114.7" transform="rotate(-90 181.4 114.7)">R21</text>
<text x="183.7" y="118.3" transform="rotate(-90 183.7 118.3)">47k</text>
<text x="185.6" y="117.6">R22</text>
<text x="210.6" y="117.3" transform="rotate(-90 210.6 117.3)">47k</text>
<text x="212.4" y="116.6">R24</text>
<text x="39.7" y="121.1">76</text>
<text x="39.7" y="123.8">77</text>
<text x="41.9" y="121.7">SD1_D0</text>
<text x="41.9" y="124.4">SD1_D1</text>
<text x="66.1" y="124.4">SD1_D5/SPI1_DOUT/QSPI_IO1/GPIO[25]</text>
<text x="71.1" y="121.7">SD1_D6/SPI1_DIN/QSPI_IO2</text>
<text x="83.7" y="123.5">84</text>
<text x="83.7" y="120.8">85</text>
<text x="102.6" y="125.1">89</text>
<text x="104.8" y="125.8">GND</text>
<text x="109.9" y="123.8">U11-D</text>
<text x="109.9" y="125.8">PT800</text>
<text x="118.1" y="125.8">GND</text>
<text x="121.3" y="125.1">94</text>
<text x="147.2" y="120.7" transform="rotate(-90 147.2 120.7)">1</text>
<text x="147.8" y="123" transform="rotate(-90 147.8 123)">C1</text>
<text x="148.6" y="120.7" transform="rotate(-90 148.6 120.7)">2</text>
<text x="149.2" y="123" transform="rotate(-90 149.2 123)">C5</text>
<text x="149.9" y="120.7" transform="rotate(-90 149.9 120.7)">3</text>
<text x="150.5" y="123" transform="rotate(-90 150.5 123)">C2</text>
<text x="151.2" y="120.7" transform="rotate(-90 151.2 120.7)">4</text>
<text x="151.8" y="123" transform="rotate(-90 151.8 123)">C6</text>
<text x="152.5" y="120.7" transform="rotate(-90 152.5 120.7)">5</text>
<text x="153.2" y="123" transform="rotate(-90 153.2 123)">C3</text>
<text x="153.9" y="120.7" transform="rotate(-90 153.9 120.7)">6</text>
<text x="154.5" y="123" transform="rotate(-90 154.5 123)">C7</text>
<text x="159.4" y="124.1">SIM-SMD_NANO-SIM-6P/_2</text>
<text x="39.7" y="126.5">78</text>
<text x="39.7" y="129.1">79</text>
<text x="39.7" y="131.8">80</text>
<text x="41.9" y="127.1">SD1_D2/QSPI_CLK</text>
<text x="41.9" y="129.7">USIM_CD/KEYOUT2/GPIO[34]</text>
<text x="63.4" y="127.1">SD1_D7/SPI1_CS1/QSPI_IO3/PWM13/GPIO[27]</text>
<text x="71.1" y="129.7">USB_BOOT/KEYIN0/PWM14</text>
<text x="83.7" y="128.8">82</text>
<text x="83.7" y="126.1">83</text>
<text x="83.9" y="131.3">81</text>
<text x="102.6" y="127.8">90</text>
<text x="102.6" y="130.5">91</text>
<text x="104.8" y="128.4">GND</text>
<text x="104.8" y="131.1">GND</text>
<text x="118.1" y="131.1">GND</text>
<text x="118.1" y="128.4">GND</text>
<text x="121.3" y="130.5">92</text>
<text x="121.3" y="127.8">93</text>
<text x="148.6" y="128.2" transform="rotate(-90 148.6 128.2)">7</text>
<text x="149.2" y="126.5" transform="rotate(-90 149.2 126.5)">GND3</text>
<text x="149.9" y="128.2" transform="rotate(-90 149.9 128.2)">8</text>
<text x="150.5" y="126.5" transform="rotate(-90 150.5 126.5)">GND1</text>
<text x="151.2" y="128.2" transform="rotate(-90 151.2 128.2)">9</text>
<text x="151.8" y="126.5" transform="rotate(-90 151.8 126.5)">GND2</text>
<text x="152.5" y="128.7" transform="rotate(-90 152.5 128.7)">10</text>
<text x="153.2" y="126.5" transform="rotate(-90 153.2 126.5)">GND4</text>
<text x="154.6" y="128.7" transform="rotate(-90 154.6 128.7)">11</text>
<text x="155.2" y="126.5" transform="rotate(-90 155.2 126.5)">G</text>
<text x="159.2" y="126.2">SU2</text>
<text x="185.7" y="131.9" transform="rotate(-90 185.7 131.9)">4G_RX</text>
<text x="202.4" y="130.6" transform="rotate(-90 202.4 130.6)">4G_TX</text>
<text x="41.9" y="132.4">VDD_CAMA</text>
<text x="77.6" y="132.4">VDD_CAMD</text>
<text x="59.2" y="143.7" transform="rotate(-90 59.2 143.7)">CAM_MCLK</text>
<text x="61.9" y="143.7" transform="rotate(-90 61.9 143.7)">CSI_D0P/CAM_SI1</text>
<text x="64.6" y="143.7" transform="rotate(-90 64.6 143.7)">CSI_D0N/CAM_SI0/GPIO[47]</text>
<text x="169.9" y="143.4">MCU3V3</text>
<text x="180.1" y="142.7">R16</text>
<text x="188" y="142.4">MCU3V3</text>
<text x="196.8" y="141.8">R14</text>
<text x="196.8" y="144">4.7K</text>
<text x="58.6" y="146.4" transform="rotate(-90 58.6 146.4)">107</text>
<text x="61.3" y="146.4" transform="rotate(-90 61.3 146.4)">108</text>
<text x="63.9" y="146.4" transform="rotate(-90 63.9 146.4)">109</text>
<text x="180.1" y="144.9">4.7K</text>
<text x="210.8" y="145.4">3.3V</text>
<text x="168.6" y="158.7">1V8</text>
<text x="188.8" y="158.7">1V8</text>
<text x="197.1" y="161">R55</text>
<text x="180" y="162.5" transform="rotate(-90 180 162.5)">4.7K</text>
<text x="181.3" y="162.5" transform="rotate(-90 181.3 162.5)">R56</text>
<text x="197.1" y="163.1">4.7K</text>
<text x="215.9" y="179.1">COMPANY:</text>
<text x="186.4" y="184" transform="rotate(-90 186.4 184)">EC20-RXD_NB</text>
<text x="203.1" y="182.2" transform="rotate(-90 203.1 182.2)">EC20-TXD_NB</text>
<text x="215.9" y="185.8">TITLE:</text>
<text x="182.5" y="190.5">DRAWN:</text>
<text x="202.5" y="190.5">DATED:</text>
<text x="182.5" y="195.8">CHECKED:</text>
<text x="202.5" y="195.8">DATED:</text>
<text x="221.4" y="196.5">CODE:</text>
<text x="234.1" y="196.5">SIZE:</text>
<text x="253.4" y="196.5">DRAWING NO:</text>
<text x="276.8" y="196.5">REV:</text>
<text x="182.5" y="201.1">QUALITY CONTROL:</text>
<text x="202.5" y="201.1">DATED:</text>
<text x="182.5" y="206.5">RELEASED:</text>
<text x="202.5" y="206.5">DATED:</text>
<text x="216" y="208.5">SCALE:</text>
<text x="258.8" y="208.5">SHEET:</text>
<text x="263" y="208.5">OF</text>
</g>
<g font-size=".9">
<text x="244.7" y="43.1">3310472280/SMD</text>
<text x="249.4" y="43.2">RF1</text>
</g>
<g font-size=".8">
<text x="163.1" y="21.3">C14</text>
<text x="181.8" y="23.6">C10</text>
</g>
<g font-size=".7">
<text x="150" y="25.2">D4</text>
<text x="145.5" y="62.3">Q13</text>
<text x="195.7" y="110">Q9</text>
<text x="218.6" y="108.9">Q8</text>
<text x="204.3" y="149.6">Q10</text>
<text x="187.6" y="150.5">Q3</text>
</g>
</svg>
